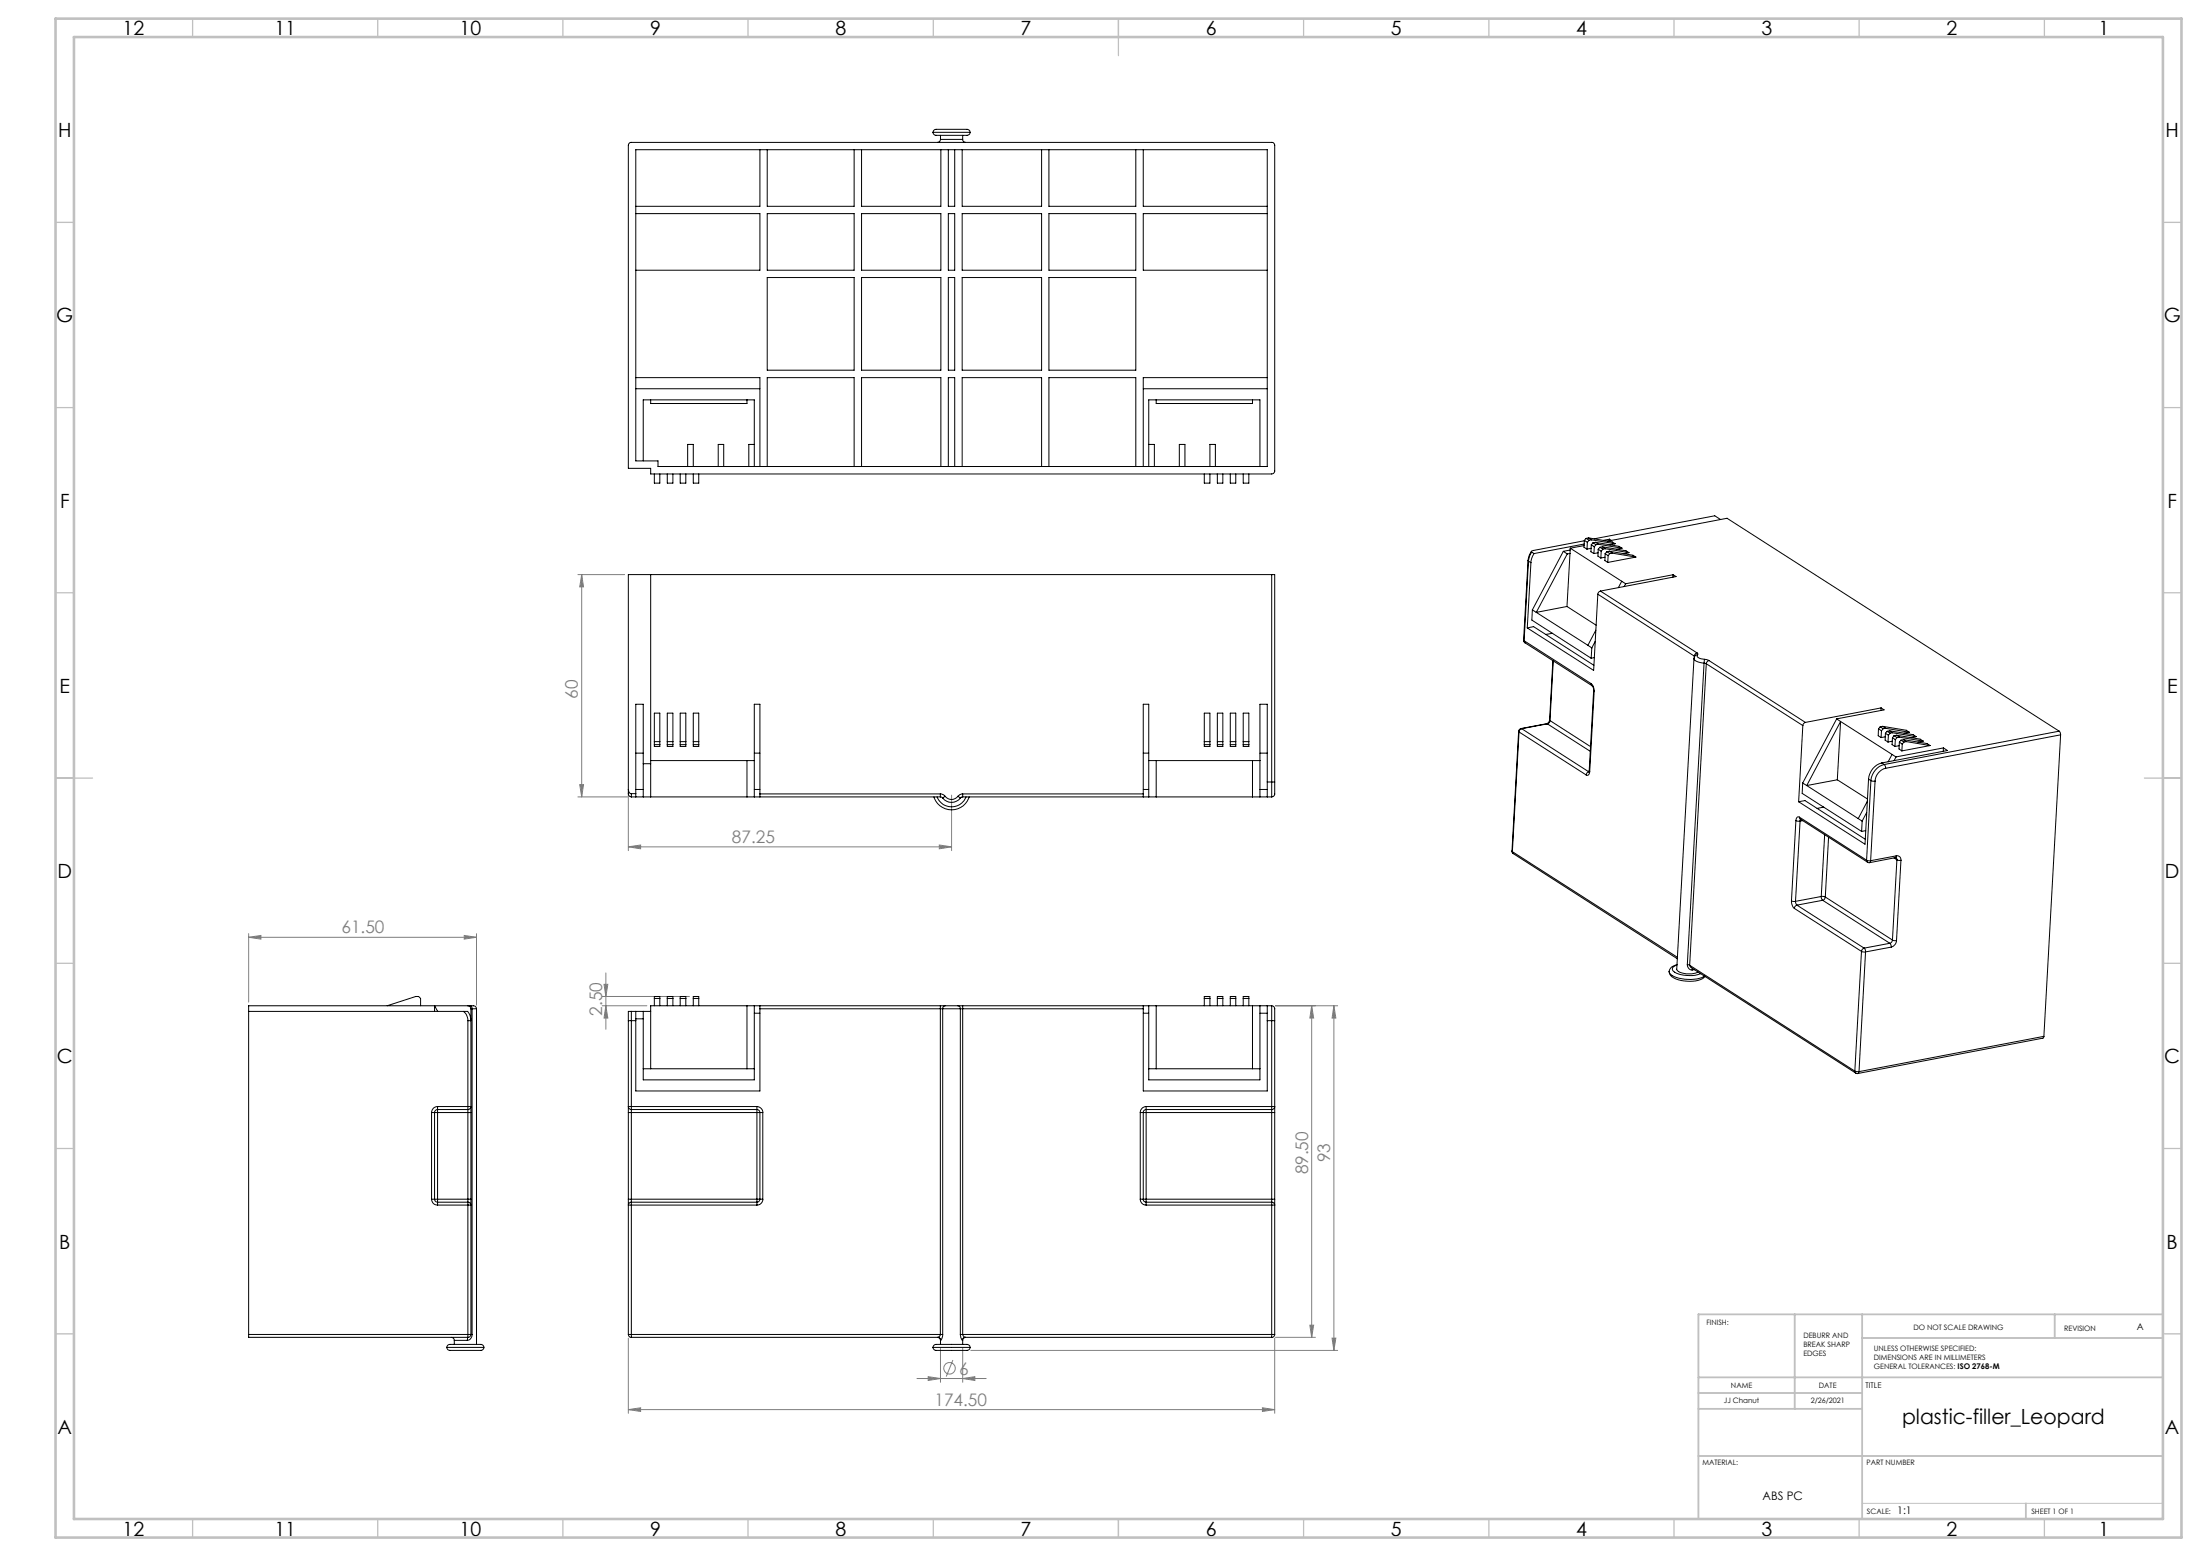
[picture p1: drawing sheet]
<svg xmlns="http://www.w3.org/2000/svg" width="594mm" height="420mm" viewBox="0 0 594 420" stroke-linecap="round" stroke-linejoin="round" font-family="sans-serif">
<g fill="none" stroke="#808080" stroke-width=".27">
<path d="M156 155.1h12.7M157.1 155.1l.5 3.3h-1.1zM157.1 155.1v60M156 215.1h13.5M156.5 211.8h1.1l-.5 3.3zM169.7 214.1v15.5M256.9 214.6v15M169.7 228.6l3.3-.5v1zM169.7 228.6h87.2M253.6 228.1l3.3 .5-3.3 .5zM67.1 253l3.3-.5v1zM67.1 252v18.5"/>
<path d="M67.1 253h61.6M125.3 252.5l3.4 .5-3.4 .5zM128.7 252v19.3M162.6 271.5h12.1M162.6 269h23.6M163.1 265.7h1l-.5 3.3zM163.6 271.5l.5 3.3h-1zM163.6 262.6v15.2M344.4 271.5h16.8M354.2 271.5v89.5M354.2 271.5l.5 3.3h-1zM360.2 271.5v93"/>
<path d="M360.2 271.5l.5 3.3h-1zM353.7 357.7h1l-.5 3.3zM169.7 361.2v20.3M247.6 372.1h18.7M250.6 371.6l3.3 .5-3.3 .5zM253.9 363.9v9.2M257.3 367.1l-1.8 4.5M259.9 372.1l3.3-.5v1zM259.9 363.9v9.2M262.1 364.5h99.1M340.9 380l3.3 .5-3.3 .5zM344.2 361.2v20.3"/>
<path d="M344.4 361h10.8M359.7 361.2h1l-.5 3.3zM169.7 380.5l3.3-.5v1zM169.7 380.5h174.5"/>
<circle cx="256.4" cy="369.3" r="1.55"/>
</g>
<path d="M502.8 405.8h81.2" fill="none" stroke="#c0c0c0" stroke-width=".27"/>
<g fill="none" stroke="#c0c0c0" stroke-width=".35">
<path d="M52 5v5M102 5v5M152 5v5M202 5v5M252 5v5M302 5v10M352 5v5M402 5v5M452 5v5M502 5v5M552 5v5M15 60h5"/>
<path d="M584 60h5M15 110h5M584 110h5M15 160h5M584 160h5M15 210h10M579 210h10M15 260h5M584 260h5M15 310h5M584 310h5M15 360h5"/>
<path d="M584 360h5M52 410v5M102 410v5M152 410v5M202 410v5M252 410v5M302 410v5M352 410v5M402 410v5M452 410v5M502 410v5M552 410v5"/>
</g>
<path d="M484.6 354.8v25.5M502.8 354.8v55.2M554.8 354.8v6.4M584 354.8h-125.4v55.2M458.6 371.8h125.4M458.6 376h44.2M502.8 361.2h81.2M458.6 380.3h44.2M458.6 393h125.4M547 405.8v4.2" fill="none" stroke="#c0c0c0" stroke-width=".5"/>
<path d="M15 5h574v410h-574zM20 10h564v400h-564z" fill="none" stroke="#c0c0c0" stroke-width=".7"/>
<g fill="#808080">
<path d="M253.6 228.1l3.3 .5-3.3 .5zM169.7 228.6l3.3-.5v1z"/>
<path d="M67.1 253l3.3-.5v1zM125.3 252.5l3.4 .5-3.4 .5z"/>
<path d="M353.7 357.7h1l-.5 3.3zM354.2 271.5l.5 3.3h-1zM163.6 271.5l.5 3.3h-1zM163.1 265.7h1l-.5 3.3zM359.7 361.2h1l-.5 3.3zM360.2 271.5l.5 3.3h-1zM156.5 211.8h1.1l-.5 3.3zM157.1 155.1l.5 3.3h-1.1z"/>
<path d="M169.7 380.5l3.3-.5v1zM340.9 380l3.3 .5-3.3 .5zM250.6 371.6l3.3 .5-3.3 .5zM259.9 372.1l3.3-.5v1z"/>
</g>
<g fill="none" stroke="#000" stroke-width=".27">
<path d="M169.9 38.6l.4-.2h173.1a.78 .78 0 0 1 .8 .8v87.9a.85 .85 0 0 1-.8 .8h-167.7v-1.5h-6v-87.2zM251.9 35.7a.92 .92 0 0 1 1.3-.8h7.9a.78 .78 0 0 1 .8 .8M251.9 35.7a.92 .92 0 0 0 1.3 .8h7.9a.78 .78 0 0 0 .8-.8M251.9 35.7h10M253.9 37.6a.85 .85 0 0 1-.8 .8M253.9 37.6h6M253.9 36.5v1.1M259.9 37.6a.78 .78 0 0 0 .8 .8M259.9 36.5v1.1M171.7 40.4h170.5v85.5h-164.5v-1.5h-6zM171.7 57.7h33.5v15.2h-33.5M205.2 40.4v15.3h-33.5"/>
<path d="M207.2 40.4v15.3h23.4v-15.3M207.2 57.7h23.4v15.2h-23.4zM232.6 57.7h21.4v15.2h-21.4zM232.6 40.4v15.3h21.4v-15.3M256 57.7h1.8v15.2h-1.8zM256 40.4v15.3h1.8v-15.3M259.8 57.7h21.4v15.2h-21.4zM259.8 40.4v15.3h21.4v-15.3M283.2 57.7h23.5v15.2h-23.5zM283.2 40.4v15.3h23.5v-15.3M308.7 40.4v15.3h33.5M342.2 57.7h-33.5v15.2h33.5"/>
<path d="M207.2 74.9h23.4v25h-23.4zM232.6 74.9h21.4v25h-21.4zM256 74.9h1.8v25h-1.8zM259.8 74.9h21.4v25h-21.4zM283.2 74.9h23.5v25h-23.5zM171.7 101.9h33.5v24M171.7 104.9h33.5M175.7 107.9v1h26v-1M203.7 120h-1.5v5.9M308.7 104.9h33.5M310.2 120h1.5v5.9M312.2 107.9v1h26v-1"/>
<path d="M342.2 101.9h-33.5v24M173.7 124.4v-16.5h30v18M176.7 127.9v2.5h1.5v-2.5M180.2 127.9v2.5h1.5v-2.5M183.7 127.9v2.5h1.5v-2.5M185.7 125.9v-5.9h1.5v5.9M187.2 127.9v2.5h1.5v-2.5M193.9 125.9v-5.9h1.5v5.9M207.2 125.9v-24h23.4v24M232.6 125.9v-24h21.4v24M256 125.9v-24h1.8v24M259.8 125.9v-24h21.4v24"/>
<path d="M283.2 125.9v-24h23.5v24M310.2 125.9v-18h30v18M318.4 125.9v-5.9h1.5v5.9M325.2 127.9v2.5h1.5v-2.5M326.7 125.9v-5.9h1.5v5.9M328.7 127.9v2.5h1.5v-2.5M332.2 127.9v2.5h1.5v-2.5M335.7 127.9v2.5h1.5v-2.5M175.7 155.1v60M343.4 155.1h.8v56M343.4 155.1v56M343.4 155.1h-173.7v58"/>
<path d="M412.6 151.3l.1 .2M412.6 151.3l-1.2 21.5M412.7 151.5l-1.2 21.4M412.7 151.5l.6 .4M413.3 151.9l-.9 17.6M413.5 148.8l-.6 1-.3 1.5M413.6 149l-.5 .9-.4 1.6M413.6 149l.6 .4M414.2 149.4l-.6 1.2-.3 1.3M422.1 148.8l-8.4 15.8M422.1 148.8l1.1 .7M423.2 149.5l-8.4 15.8"/>
<path d="M423.9 149.4l-.8 14.3M423.9 149.4l-.7 .1M423.9 148.5l-1.8 .3M424 148l13.9 8.9M424 148l-.1 1.4M427.7 147.3l-3.7 .7M427.7 146.8l-13.5 2.6M427.8 146l-13.9 2.6-.4 .2 .1 .2M427.8 145.9l-.1 1.8 .8 .5M427.8 145.9l.8 .5M428.2 145.3l.8 .5M428.2 145.3l-.4 .6"/>
<path d="M428.6 146.4l-.1 1.8M428.9 145.2l6.4 1.1 .8 .5M428.9 145.2l.8 .5M428.9 145.2l-.7 .1M429 145.8l-.4 .6M429.6 148l-1.1 .2M429.6 147.1l-.1 1.8 .9 .5M429.6 147.1l.9 .5M429.7 145.7l6.4 1.1M429.7 145.7l-.7 .1M430.1 146.5l.8 .5M430.1 146.5l-.5 .6"/>
<path d="M430.5 147.6l-.1 1.8M430.8 146.4l6.4 1.1 .7 .5M430.8 146.4l.8 .5M430.8 146.4l-.7 .1M430.9 147l-.4 .6M431.5 149.2l-1.1 .2M431.5 148.3l-.1 1.8 .8 .5M431.5 148.3l.8 .5M431.6 146.9l6.3 1.1M431.6 146.9l-.7 .1M432 147.7l.8 .5M432 147.7l-.5 .6"/>
<path d="M432.1 159.5l-.4 .3-.3 .6M432.1 159.5l26.1 16.7M432.3 148.8l-.1 1.8M432.6 147.6l6.4 1.1 .8 .5M432.6 147.6l.9 .5M432.6 147.6l-.6 .1M432.8 148.2l-.5 .6M433.4 150.4l-1.2 .2M433.4 149.5l-.1 1.8 .8 .5M433.4 149.5l.8 .5M433.5 148.1l6.3 1.1M433.5 148.1l-.7 .1"/>
<path d="M433.8 148.9l.9 .5M433.8 148.9l-.4 .6M434.1 146.1l32.2-6.2 89.7 57.5M434.2 150l-.1 1.8M434.5 148.8l6.4 1.1 .8 .5M434.5 148.8l.8 .5M434.5 148.8l-.7 .1M434.6 145.5l.4 .4M434.6 145.5l-1.7 .4M434.6 145.5l-.1 .5M434.7 149.4l-.5 .6M435.3 149.3l6.4 1.1"/>
<path d="M435.3 149.3l-.6 .1M436.1 146.8l-1.4 .3M437.9 156.9l1 .7M437.9 156.9l-.9 1.7M437.9 148l-1.3 .3M438.9 157.6l-.4 .7M439.8 149.2l-1.4 .3M441.7 150.4l-7.6 1.4M451.7 155.1l.8 .5-20.4 3.9M451.7 155.1l-12.8 2.5M451.7 155.1v.7M464.6 140.2l-1.6-1-32.5 6.2"/>
<path d="M411.4 172.8l.4 .7M411.4 172.8l.1 .1M411.5 172.9l.3 .6M411.5 172.9l18.1 11.7M411.8 173.5l18.1 11.6M412.4 169.5l1.7-.4 16.3 10.5M413.7 164.6l-.1 2.8 16 10.3M413.7 164.6l1.1 .7M414.8 165.3l13.9 8.9M419.1 170.9l-1.7 .4M419.3 178.3l-.9 16M419.4 178.4l-.9 16.1"/>
<path d="M423.1 163.7l7.9 5.1M423.1 163.7l-8.3 1.6M428.7 174.2l1.1 .7M429.8 174.9l-.2 2.8M430.5 177.5l-.9 .2M430.7 173.1l-.9 1.8M430.9 170.1l-2.2 4.1M431.4 160.4l26.1 16.7M431.4 160.4l-1.1 20.6-17.9-11.5M457.4 177.7l-4.7 83.9a3.2 3.2 0 0 0 3.4 1.3l1.7-.2 .6-.4M457.4 177.7a1.96 1.96 0 0 0 2 1.2l.7 .1M457.5 177.1l.1 .1"/>
<path d="M457.5 177.1l-.1 .3M458.2 176.2l.2 .3-.1 .3M458.2 176.2l-.4 .2-.3 .7M458.3 176.8a.85 .85 0 0 0-.9 .9M458.3 176.8l-.1 .3 .3 .4 1.7 .5M460.1 179l.6 .2M460.1 179l-4.5 81.4M460.2 178l1.2 .3M460.2 178l-.1 1M460.7 179.2l-4.5 81.3M460.7 179.2l26.1 16.6M461.4 178.3l-.5 .3-.2 .6"/>
<path d="M461.4 178.3l26.1 16.7M176.7 192.5h1.5v9h-1.5zM180.2 192.5h1.5v9h-1.5zM183.7 192.5h1.5v9h-1.5zM187.2 192.5h1.5v9h-1.5zM325.2 192.5h1.5v9h-1.5zM328.7 192.5h1.5v9h-1.5zM332.2 192.5h1.5v9h-1.5zM335.7 192.5h1.5v9h-1.5zM410 197.4l.1 .2M410 197.4l-1.8 32.3M410.1 197.6l-1.8 32.3"/>
<path d="M410.1 197.6l18.2 11.6M410.7 196.7l-.5 .2-.2 .5M410.7 196.7h.1M410.8 196.7l18.2 11.6-.5 .3-.2 .6M410.8 196.7l-.4 .3-.3 .6M417.6 195.4h.2M417.6 195.4l-6.9 1.3M417.8 195.4l-7 1.3M417.8 195.4l11.6 7.4M418.4 194.3l-.3 .7-.5 .4M418.4 194.3l.1 .2M418.5 194.5l-.2 .6-.5 .3"/>
<path d="M418.5 194.5l10.9 7M429.6 184.6a2.72 2.72 0 0 1 .8 2M429.6 184.6l.3 .5M429.9 185.1l.3 .5 .1 .8M430.3 186.4l.1 .2M430.3 186.4l-1.2 21.7M430.4 186.6l-1.2 21.7M486.8 195.8l-1.2 20.6M487.5 195l-.5 .3-.2 .5M495.9 194l1.1 .8M495.9 194l-9.2 17.4M497 194.8l13.9 8.8"/>
<path d="M497 194.8l-.9 15.7M497 194.8l-9.2 17.2M507.2 196.7l-.1 1.9 .8 .5M507.2 196.7l.8 .6M507.6 196.2l.9 .5M507.6 196.2l-.4 .5M507.9 191.1l.8 .5-12.8 2.4M507.9 191.1l-20.4 3.9M507.9 191.1v.7M508 197.3l-.1 1.8M508.3 196.1l6.4 1 .8 .5M508.3 196.1l.8 .5"/>
<path d="M508.3 196.1l-.7 .1M508.5 196.7l-.5 .6M509 198.9l-1.1 .2M509.1 197.9l-.1 1.9 .8 .5M509.1 197.9l.8 .6M509.1 196.6l6.4 1M509.1 196.6l-.6 .1M509.5 197.4l.8 .5M509.5 197.4l-.4 .5M509.9 198.5l-.1 1.8M510.2 197.3l6.4 1 .7 .5M510.2 197.3l.8 .5"/>
<path d="M510.2 197.3l-.7 .1M510.3 197.9l-.4 .6M511 199.1l-.1 1.9 .7 .5M511 199.1l.7 .6M511 197.8l6.3 1M511 197.8l-.7 .1M511.4 198.6l.8 .5M511.4 198.6l-.4 .5M511.7 199.7l-.1 1.8M512.1 198.5l6.3 1 .9 .5M512.1 198.5l.8 .5M512.1 198.5l-.7 .1"/>
<path d="M512.2 199.1l-.5 .6M512.9 199l6.4 1M512.9 199l-.7 .1M513.3 199.8l.8 .5M513.3 199.8l-.5 .5M514 199.7l6.3 1 .8 .5M514 199.7l.7 .5M514 199.7l-.7 .1M515.5 197.6l-1.4 .3M517.3 198.8l-1.3 .3M556 197.4l.4 .9M556 197.4l-47.3 9"/>
<path d="M556.4 198.3l-47.3 9.1M556.4 198.3l-4.5 81.4M169.7 213.1v.2a.85 .85 0 0 0 .8 .9M169.7 213.1v1.1a.82 .82 0 0 0 .8 .9M170.5 214.2v.9M170.5 215.1h83.4M170.5 214.2h1.2M171.7 214.2v.9M171.7 214.2v-24.1h2v25M171.7 213.1h2M171.7 203.3h2M173.7 206.1h2"/>
<path d="M175.7 205.3h28M176.7 200.2h1.5M176.7 201h1.5M180.2 200.2h1.5M180.2 201h1.5M183.7 200.2h1.5M183.7 201h1.5M187.2 200.2h1.5M187.2 201h1.5M201.7 205.3v9.8M203.7 213.1h1.5M203.7 203.3h1.5"/>
<path d="M205.2 214.3v.8M205.2 214.3v-24.2h-1.5v25M205.2 214.3h48.7M252.2 215.1a5 5 0 0 0 4.7 3.5 5 5 0 0 0 4.8-3.5M253 215.1a4.2 4.2 0 0 0 3.9 2.7 4.2 4.2 0 0 0 3.9-2.7M253.9 214.3l.9 .2 .4 .4M253.9 215.1l.6 .3M253.9 214.3v.8M254.5 215.4a3 3 0 0 0 4.8 0M255.2 214.9a2.17 2.17 0 0 0 3.5 0M255.2 214.9l-.7 .5M258.7 214.9l.6 .5"/>
<path d="M259.5 215.3l-.2 .1M259.9 214.3l-.7 .2-.5 .4M259.9 215.1l-.6 .3M259.9 214.3v.8M259.9 214.3h48.8M259.9 215.1h83.5M308.7 214.3v.8M308.7 214.3v-24.2h1.5v25M308.7 213.1h1.5M308.7 203.3h1.5M310.2 205.3h30M312.2 205.3v9.8"/>
<path d="M325.2 200.2h1.5M325.2 201h1.5M328.7 200.2h1.5M328.7 201h1.5M332.2 200.2h1.5M332.2 201h1.5M335.7 200.2h1.5M335.7 201h1.5M338.2 205.3v9.8M340.2 213.1h2M340.2 203.3h2M342.2 211.1v4"/>
<path d="M342.2 211.1v-21h-2v25M342.2 211.1h1.2M343.4 211.1h.8M343.4 211.1v4M344.2 211.1v3.1a.82 .82 0 0 1-.8 .9M429.1 208.1l-.1 .3M429.1 208.1l.1 .2M429.2 208.3a.72 .72 0 0 1-.1 .7 .72 .72 0 0 1-.8 .2M485.6 216.4l1.7-.3 16.3 10.4M486.7 211.4l-.1 2.8 16 10.2M486.7 211.4l1.1 .6M487.8 212l13.9 9"/>
<path d="M492.4 217.9l-1.8 .3M496.1 210.5l8.1 5.2M496.1 210.5l-8.3 1.5M504 219.3l-1.2 2.3M504.2 216.3l-2.5 4.7M504.5 210.3l.6 .4M504.5 210.3l-.9 17.6-18-11.5M505.1 210.7l1.2 .1M505.1 210.7l-1.1 21.5M506.3 210.8l-1.2 21.5M508.1 205.9a4.8 4.8 0 0 0-3.6 4.4M508.1 205.9l.6 .5"/>
<path d="M508.7 206.4a4.9 4.9 0 0 0-3.6 4.3M508.7 206.4l.4 1M509.1 207.4a3.8 3.8 0 0 0-2.8 3.4M510.9 203.6l1 .7M510.9 203.6l-1.1 2M510.9 200.1l-1.1 .2M511.9 204.3l-.5 1M512.8 201.3l-1.2 .2M512.8 200.3l-.1 1.9 .8 .5M512.8 200.3l.8 .6M513.6 200.9l-.1 1.8M514.1 200.3l-.5 .6"/>
<path d="M514.7 200.2l6.4 1M514.7 200.2l-.6 .1M519.3 200l-1.5 .3M521.1 201.2l-7.6 1.5M524.7 201.9l1.1 .7-17.7 3.3M524.7 201.9l-12.8 2.4M524.7 201.9v.9M408.2 229.7l.4 .7M408.2 229.7l.1 .2M408.3 229.9l.3 .5M408.3 229.9l44.6 28.5M408.6 230.4l44.3 28.4"/>
<path d="M484.9 221.5l1.1 .1M484.9 221.5l-1.2 21.7M485.8 220.6a.72 .72 0 0 0-.7 .1 .72 .72 0 0 0-.2 .8M485.8 220.6l.2 .5 18.2 11.6M485.8 220.6l18.2 11.6M486 221.6l-1.2 21.7M486.2 221.2l-.2 .4M486.7 221.5l-.7 .1M492.7 225.3l-1 16.7M493.7 226l-.9 16.1M501.7 221l1.1 .6M502.8 221.6l-.2 2.8"/>
<path d="M503.7 224.2l-1.1 .2M504 232.2l1.1 .1M504 232.2l.2 .5M504.2 232.7l.6 .2M505.1 232.3l-.3 .6M511.4 231.6l.8 .5M511.7 231.5l.3 .1 .2 .5M511.7 231.5l-6.9 1.4M512 231a1.04 1.04 0 0 1 1.3 1.2M512 231l-.3 .5M512 231l-6.9 1.3M512.2 232.1l1.1 .1"/>
<path d="M512.2 232.1l-1.2 21.6M513.3 232.2l-1.2 21.7M483.7 243.2a2.72 2.72 0 0 0 .8 2M483.7 243.2l1.1 .1M484.5 245.2l18.1 11.6M484.8 243.3l.4 1M485.2 244.3l-.6 .4-.1 .5M485.2 244.3l18.1 11.6M491.7 242l1.1 .1M491.7 242l.4 1M491.7 242l-6.9 1.3M492.1 243l18.2 11.6"/>
<path d="M492.1 243l-6.9 1.3M492.8 242.1l-.2 .6-.5 .3M492.8 242.1l18.2 11.6M502.6 256.8l1.1 .1M502.6 256.8l-1.8 32.3M503.3 255.9l-.5 .3-.2 .6M503.3 255.9l.3 .4 .1 .6M503.7 256.9l-1.8 32.4M510.3 254.6l.3 1M510.3 254.6l-7 1.3M510.6 255.6l-6.9 1.3M511 253.7l1.1 .2"/>
<path d="M511 253.7l-.2 .6-.5 .3M512.1 253.9a2.01 2.01 0 0 1-1.5 1.7M67.1 273h58M104.5 271.5l7.8-2.5h.7l.6 .5v2M117.3 273v-1.5l.9 1.5M125.1 273a1.27 1.27 0 0 1 1.8 1.2l.2 1.3h-.8M125.1 273a3.1 3.1 0 0 1 1.2 2.5M126.3 271.5a.85 .85 0 0 1 .8 .8M126.3 271.5h.7M126.3 271.5h-59.2v88.7M126.3 275.5v23.2M127 271.5h.8a.82 .82 0 0 1 .9 .8"/>
<path d="M127 271.5l.4 .3 .1 .5M127.1 272.3h.4M127.1 272.3v26.4M127.5 272.3h1.2M127.5 272.3v87.9M128.7 272.3v90.6M169.7 275.5h.8M169.7 275.5v23.2M170.5 273h-.8v2.5M170.5 273v2.5M170.5 275.5h1.2M170.5 273h5.2"/>
<path d="M170.5 275.5v23.2M171.7 273v2.5M171.7 275h2M176.7 271.5v-2.5h1.5v2.5M176.7 269.5h1.5M180.2 271.5v-2.5h1.5v2.5M180.2 269.5h1.5M183.7 271.5v-2.5h1.5v2.5M183.7 269.5h1.5M187.2 271.5v-2.5h1.5v2.5M187.2 269.5h1.5M201.7 271.5v17"/>
<path d="M203.7 271.5v20h-30v-18.5M203.7 273.5h1.5M205.2 271.5v.8M205.2 272.3h48.7M205.2 272.3v22.2h-33.5v-19M253.9 272.3h.6M253.9 271.5v.8M253.9 271.5h1.3M253.9 272.3v87.9M253.9 271.5h-78.2v17M254.5 272.3h4.8M254.5 272.3v87.9"/>
<path d="M255.2 271.5a.74 .74 0 0 0-.7 .8M255.2 271.5h3.5M258.7 271.5a.74 .74 0 0 1 .6 .8M258.7 271.5h1.2M259.3 272.3h.6M259.3 272.3v87.9M259.9 271.5v.8M259.9 272.3v87.9M259.9 271.5h83.5M259.9 272.3h48.8M308.7 271.5v.8M308.7 272.3v22.2h33.5v-19"/>
<path d="M308.7 273.5h1.5M310.2 271.5v20h30v-20M312.2 271.5v17M325.2 271.5v-2.5h1.5v2.5M325.2 269.5h1.5M328.7 271.5v-2.5h1.5v2.5M328.7 269.5h1.5M332.2 271.5v-2.5h1.5v2.5M332.2 269.5h1.5M335.7 271.5v-2.5h1.5v2.5M335.7 269.5h1.5M338.2 271.5v17"/>
<path d="M340.2 273.5h2M342.2 271.5v4M342.2 275.5h1.2M343.4 271.5v4M343.4 271.5a.97 .97 0 0 1 .8 1.3v2.7M343.4 275.5h.8M343.4 275.5v23.2M344.2 275.5v23.2M450.7 262.2a2.79 2.79 0 0 0 2.5 2.3 8.7 8.7 0 0 0 6.9-.6l.2-.3M450.7 262.2v.1a4.8 4.8 0 0 0 4.2 2 8 8 0 0 0 5.3-.8M452.8 260.4l-.5 .1a2.09 2.09 0 0 0-1.6 1.7M452.8 260.5h-.2a.97 .97 0 0 0-1 .8 .97 .97 0 0 0 .6 1.1 9.1 9.1 0 0 0 7 .4"/>
<path d="M455.6 260.4a1.3 1.3 0 0 0 1.3 1.4M455.6 260.4l.6 .1M456.2 260.5l.4 .7 44.5 28.4M456.2 260.5l44.6 28.6M457 261.4l-.1 .4M457.5 261.7l-.6 .1M551.9 279.7l-.3 .5-49.9 9.6M551.9 279.7l-50 9.6M118.1 298.7a1.63 1.63 0 0 0-1.6 1.6M118.1 299.5a.85 .85 0 0 0-.8 .8M118.1 298.7v.8M118.1 299.5v.8"/>
<path d="M118.1 298.7h8.2M118.1 299.5h8.2M126.3 298.7v.8M126.3 298.7h.8M126.3 299.5v.8M127.1 298.7a.85 .85 0 0 1-.8 .8M127.1 298.7v1.6M169.7 298.7h.8M169.7 298.7a.85 .85 0 0 0 .8 .8M169.7 298.7v1.6M170.5 298.7v.8M170.5 299.5v.8"/>
<path d="M170.5 298.7h33.9M170.5 299.5h33.9M173.7 288.5h30M204.4 298.7a1.63 1.63 0 0 1 1.6 1.6M204.4 299.5a.85 .85 0 0 1 .8 .8M204.4 298.7v.8M204.4 299.5v.8M309.5 298.7a1.63 1.63 0 0 0-1.6 1.6M309.5 298.7v.8M309.5 299.5a.78 .78 0 0 0-.8 .8M309.5 299.5v.8M309.5 298.7h33.9"/>
<path d="M309.5 299.5h33.9M310.2 288.5h30M343.4 298.7v.8M343.4 298.7h.8M343.4 299.5v.8M344.2 298.7a.85 .85 0 0 1-.8 .8M344.2 298.7v1.6M500.8 289.1l1.1 .2M500.8 289.1l.3 .5M501.1 289.6l.6 .2M501.9 289.3l-.2 .5M116.5 300.3h.8"/>
<path d="M116.5 300.3v23.4M117.3 300.3h.8M117.3 300.3v23.4M118.1 300.3h8.2M118.1 300.3v23.4M126.3 300.3h.8M126.3 300.3v23.4M127.1 300.3v23.4M169.7 300.3h.8M169.7 300.3v23.4M170.5 300.3v23.4M170.5 300.3h33.9"/>
<path d="M204.4 300.3h.8M204.4 300.3v23.4M205.2 300.3h.8M205.2 300.3v23.4M206 300.3v23.4M307.9 300.3h.8M307.9 300.3v23.4M308.7 300.3h.8M308.7 300.3v23.4M309.5 300.3h33.9M309.5 300.3v23.4M343.4 300.3h.8"/>
<path d="M343.4 300.3v23.4M344.2 300.3v23.4M116.5 323.7a1.57 1.57 0 0 0 1.6 1.6M116.5 323.7h.8M117.3 323.7a.85 .85 0 0 0 .8 .8M117.3 323.7h.8M118.1 324.5v.8M118.1 323.7v.8M118.1 325.3h8.2M118.1 324.5h8.2M118.1 323.7h8.2M126.3 324.5v.8"/>
<path d="M126.3 325.3h.8M126.3 324.5a.78 .78 0 0 1 .8 .8M126.3 323.7v.8M126.3 323.7h.8M126.3 325.3v34.9M127.1 323.7v1.6M127.1 325.3v34.9M169.7 325.3h.8M169.7 323.7h.8M169.7 323.7v1.6M169.7 325.3v34.9M170.5 324.5a.78 .78 0 0 0-.8 .8"/>
<path d="M170.5 324.5v.8M170.5 323.7v.8M170.5 325.3h33.9M170.5 324.5h33.9M170.5 325.3v34.9M170.5 323.7h33.9M204.4 324.5v.8M204.4 323.7v.8M204.4 323.7h.8M205.2 323.7h.8M205.2 323.7a.85 .85 0 0 1-.8 .8M206 323.7a1.57 1.57 0 0 1-1.6 1.6"/>
<path d="M307.9 323.7a1.57 1.57 0 0 0 1.6 1.6M307.9 323.7h.8M308.7 323.7a.78 .78 0 0 0 .8 .8M308.7 323.7h.8M309.5 324.5v.8M309.5 323.7v.8M309.5 325.3h33.9M309.5 324.5h33.9M309.5 323.7h33.9M343.4 325.3h.8M343.4 324.5v.8M343.4 324.5a.78 .78 0 0 1 .8 .8"/>
<path d="M343.4 323.7v.8M343.4 323.7h.8M343.4 325.3v34.9M344.2 323.7v1.6M344.2 325.3v34.9M67.1 360.2v.8h59.2M67.1 360.2h59.2M120.6 363.7a1 1 0 0 1 1.5-.8h7.8a.78 .78 0 0 1 .7 .8M120.6 363.7a1 1 0 0 0 1.5 .8h7.8a.78 .78 0 0 0 .7-.8M120.6 363.7h10M121.8 361a.85 .85 0 0 1 .9 .8M122.7 361.8h3.5"/>
<path d="M122.7 361.8v1.1M126.3 360.2v.8M126.3 360.2h.8M126.3 361l-.1 .8M127.1 360.2a.78 .78 0 0 1-.8 .8M127.1 360.2h.4M127.5 360.2a1.41 1.41 0 0 1-1.3 1.6M169.7 360.2a.78 .78 0 0 0 .8 .8M169.7 360.2h.8M170.5 360.2v.8M170.5 360.2h83.4M170.5 361h82.7"/>
<path d="M251.9 363.7a.92 .92 0 0 0 1.3 .8h7.9a.78 .78 0 0 0 .8-.8M251.9 363.7a.92 .92 0 0 1 1.3-.8h7.9a.78 .78 0 0 1 .8 .8M251.9 363.7h10M253.1 361a.85 .85 0 0 1 .8 .8M253.2 361a.78 .78 0 0 1 .8 .8M253.9 360.2l-.2 .5-.5 .3M253.9 360.2h.6M253.9 361.8v1.1M253.9 361.8h.1M254.5 360.2v.7l-.5 .9M259.3 360.2l.2 1 .4 .6M259.3 360.2h.6"/>
<path d="M259.9 361.8h.1M259.9 360.2l.2 .4 .6 .4M259.9 361.8v1.1M259.9 360.2h83.5M260.7 361a.85 .85 0 0 0-.8 .8M260.7 361h82.7M260.7 361a.78 .78 0 0 0-.8 .8M343.4 360.2v.8M343.4 360.2h.8M344.2 360.2a.78 .78 0 0 1-.8 .8"/>
</g>
<text font-size="5.6" x="513.6" y="384.5">plastic-filler_Leopard</text>
<g font-size="5.3">
<text x="33.1" y="9.5">12</text>
<text x="74.1" y="9.5">11</text>
<text x="124.1" y="9.5">10</text>
<text x="175.6" y="9.5">9</text>
<text x="225.6" y="9.5">8</text>
<text x="275.6" y="9.5">7</text>
<text x="325.6" y="9.5">6</text>
<text x="375.6" y="9.5">5</text>
<text x="425.6" y="9.5">4</text>
<text x="475.6" y="9.5">3</text>
<text x="525.6" y="9.5">2</text>
<text x="566.6" y="9.5">1</text>
<text x="15.7" y="37">H</text>
<text x="584.7" y="37">H</text>
<text x="15.2" y="87">G</text>
<text x="584.2" y="87">G</text>
<text x="16.2" y="137">F</text>
<text x="585.2" y="137">F</text>
<text x="16.1" y="187">E</text>
<text x="585.1" y="187">E</text>
<text x="15.5" y="237">D</text>
<text x="584.5" y="237">D</text>
<text x="15.4" y="287">C</text>
<text x="584.4" y="287">C</text>
<text x="16" y="337">B</text>
<text x="585" y="337">B</text>
<text x="15.5" y="387">A</text>
<text x="584.5" y="387">A</text>
<text x="33.1" y="414.5">12</text>
<text x="74.1" y="414.5">11</text>
<text x="124.1" y="414.5">10</text>
<text x="175.6" y="414.5">9</text>
<text x="225.6" y="414.5">8</text>
<text x="275.6" y="414.5">7</text>
<text x="325.6" y="414.5">6</text>
<text x="375.6" y="414.5">5</text>
<text x="425.6" y="414.5">4</text>
<text x="475.6" y="414.5">3</text>
<text x="525.6" y="414.5">2</text>
<text x="566.6" y="414.5">1</text>
</g>
<g font-size="4.7" fill="#808080">
<text x="156.1" y="188.6" transform="rotate(-90 156.1 188.6)">60</text>
<text x="197.6" y="227.6">87.25</text>
<text x="92.2" y="252">61.50</text>
<text x="162.6" y="274.1" transform="rotate(-90 162.6 274.1)">2.50</text>
<text x="353.2" y="317" transform="rotate(-90 353.2 317)">89.50</text>
<text x="359.2" y="313.8" transform="rotate(-90 359.2 313.8)">93</text>
<text x="259" y="371">6</text>
<text x="252.3" y="379.5">174.50</text>
</g>
<text font-size="3.2" x="475.9" y="404.8">ABS PC</text>
<text font-size="2.8" x="512.3" y="408.6">1:1</text>
<text font-size="2.5" x="576.9" y="359.1">A</text>
<text font-size="2.1" x="503.7" y="374.6">TITLE</text>
<g font-size="2">
<text x="460.8" y="357.6">FINISH:</text>
<text x="516.6" y="359">DO NOT SCALE DRAWING</text>
<text x="557.3" y="359.2">REVISION</text>
<text x="486.9" y="361.1">DEBURR AND</text>
<text x="486.9" y="363.6">BREAK SHARP</text>
<text x="506" y="364.6">UNLESS OTHERWISE SPECIFIED:</text>
<text x="486.9" y="366.1">EDGES</text>
<text x="506" y="367.1">DIMENSIONS ARE IN MILLIMETERS</text>
<text x="506" y="369.6">GENERAL TOLERANCES: ISO 2768-M</text>
<text x="467.4" y="374.6">NAME</text>
<text x="491.1" y="374.6">DATE</text>
<text x="465.5" y="378.7">JJ Chanut</text>
<text x="488.9" y="378.6">2/26/2021</text>
<text x="459.6" y="395.5">MATERIAL:</text>
<text x="504" y="395.5">PART NUMBER</text>
<text x="504.1" y="408.6">SCALE:</text>
<text x="548.5" y="408.6">SHEET 1 OF 1</text>
</g>
</svg>
